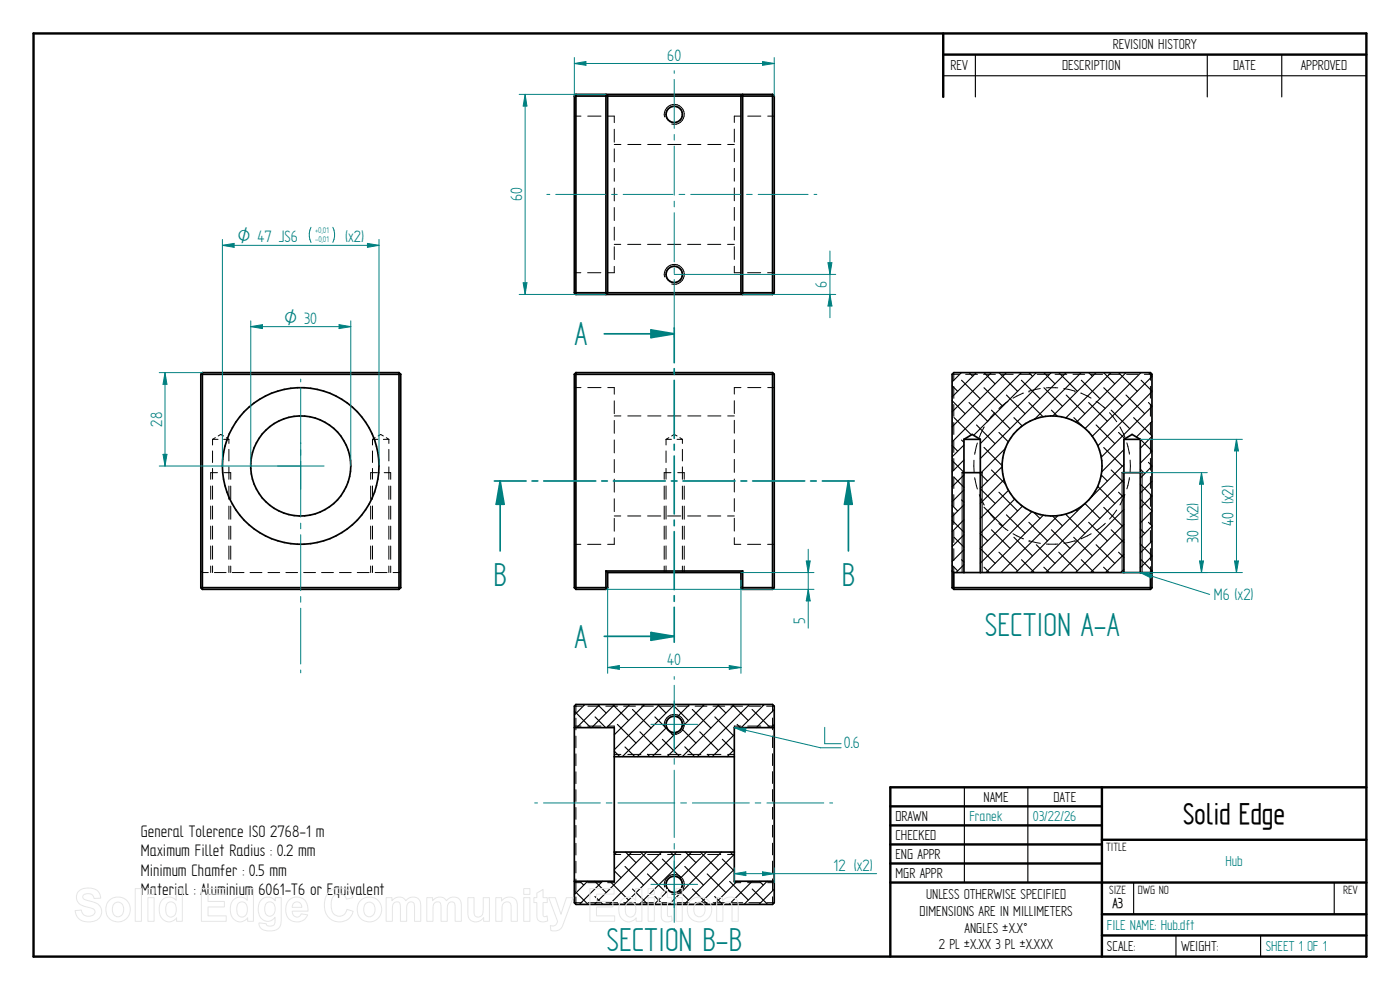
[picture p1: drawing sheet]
<svg xmlns="http://www.w3.org/2000/svg" width="420mm" height="297mm" viewBox="0 0 420 297" stroke-linecap="round" stroke-linejoin="round" font-family="sans-serif">
<g fill="none" stroke="#000" stroke-width=".72">
<path d="M10.1 10h400v277h-400zM283.1 10v19.1M283.1 16.4h127M330.7 236.2v50.8M410.1 236.2h-142.9v50.8M267.2 241.9h63.5M267.2 247.6h63.5M267.2 253.4h63.5M267.2 259.1h63.5M330.7 252h79.4M267.2 264.8h142.9M330.7 274.3h79.4"/>
<path d="M330.7 280.7h79.4"/>
</g>
<path d="M292.7 16.4v12.7M362.3 16.4v12.7M384.7 16.4v12.7M283.1 22.7h127M289.4 236.2v28.6M308.5 236.2v28.6M340.2 264.9v9.4M400.4 264.9v9.4M352.9 280.7v6.3M378.3 280.7v6.3" fill="none" stroke="#000" stroke-width=".34"/>
<g fill="none" stroke="#000" stroke-width=".3">
<path d="M172.4 116.3h2M176.4 116.3h4M182.4 116.3h2v2M222.4 116.3h-2v1.9M224.4 116.3h3.9M230.4 116.3h2M63.8 131.8h1.6M63.8 131.8v1.7M63.8 135.3v3.5M64.6 131.3l-.8 .5M65.5 130.8l.7-.5 .9 .5M67.1 131.8h1.6"/>
<path d="M67.9 131.3l.8 .5M68.7 131.8v1.3M68.7 134.8v3.5M111.8 131.8h1.6M111.8 131.8v1.7M111.8 135.3v3.5M112.6 131.3l-.8 .5M113.5 130.8l.7-.5 .9 .5M115.1 131.8h1.6M115.9 131.3l.8 .5M116.7 131.8v1.3M116.7 134.8v3.5"/>
<path d="M184.4 120.3v3.8M184.4 126.2v3.8M184.4 132v3.9M184.4 137.9v3.9M184.4 124.8h1.9M188.4 124.8h4M194.4 124.8h4M199.9 131.8v1.7M199.9 135.3v3.5M199.9 131.8h1.6M200.4 124.8h4M200.7 131.3l-.8 .5"/>
<path d="M201.6 130.8l.7-.5 .9 .5M203.2 131.8h1.6M204 131.3l.8 .5M204.8 131.8v1.3M204.8 134.8v3.5M206.4 124.8h3.9M212.4 124.8h4M218.4 124.8h2M220.4 120.2v3.9M220.4 126.1v3.9M220.4 132v3.8M220.4 137.8v3.9"/>
<path d="M63.2 145.8v4M63.2 151.8v4M63.2 157.9v3.9M63.8 145.8v4M63.8 151.8v3.9M63.8 157.8v4M63.8 140.5v3.3M65.3 141.8h-2.1v2M67.3 141.8h1.9v2M68.7 145.8v4M68.7 151.8v4M68.7 157.9v3.9"/>
<path d="M68.7 140.1v3.7M69.2 145.8v4M69.2 151.8v4M69.2 157.9v3.9M111.2 145.8v4M111.2 151.8v4M111.2 157.9v3.9M111.8 145.8v4M111.8 151.8v3.9M111.8 157.8v4M111.8 140.5v3.3M113.3 141.8h-2.1v2"/>
<path d="M115.3 141.8h2v2M116.7 145.8v4M116.7 151.8v4M116.7 157.9v3.9M116.7 140.1v3.7M117.3 145.8v4M117.3 151.8v4M117.3 157.9v3.9M184.4 143.8v3.9M184.4 149.6v3.9M184.4 155.5v3.9M184.4 154.8h1.9"/>
<path d="M188.4 154.8h3.9M194.3 154.8h4M199.3 145.8v4M199.3 151.8v4M199.3 157.9v3.9M199.9 140.5v3.3M199.9 145.8v4M199.9 151.8v3.9M199.9 157.8v4M200.4 154.8h3.9M201.4 141.8h-2.1v2M203.4 141.8h1.9v2"/>
<path d="M204.8 140.1v3.7M204.8 145.8v4M204.8 151.8v4M204.8 157.9v3.9M205.3 145.8v4M205.3 151.8v4M205.3 157.9v3.9M206.4 154.8h3.9M212.4 154.8h3.9M218.3 154.8h2.1M220.4 143.7v3.9M220.4 149.6v3.9"/>
<path d="M220.4 155.5v3.8M60.3 171.3l.1 .2M60.6 171.7l1.9 .1M63.2 163.8v4M63.2 169.8v2M63.8 163.8v4M63.8 169.8v2M64.3 171.8h3.5M68.7 163.8v4M68.7 169.8v2M69.2 163.8v4M69.2 169.8v2"/>
<path d="M69.7 171.8h3.5M75 171.8h3.6M80.4 171.8h3.5M85.8 171.8h3.5M91.1 171.8h3.6M96.5 171.8h3.6M101.9 171.8h3.5M107.2 171.8h3.6M111.2 163.8v4M111.2 169.8v2M111.8 163.8v4M111.8 169.8v2"/>
<path d="M112.6 171.8h3.6M116.7 163.8v4M116.7 169.8v2M117.3 163.8v4M117.3 169.8v2M119.9 171.6l-.2 .2h-1.7M120.3 171.3l-.2 .2M172.4 163.3h1.9M176.3 163.3h4M184.4 161.4v1.9h-2M199.3 163.8v4M199.3 169.8v2"/>
<path d="M199.9 163.8v4M199.9 169.8v2M204.8 163.8v4M204.8 169.8v2M205.3 163.8v4M205.3 169.8v2M220.4 161.3v2h1.9M224.4 163.3h3.9M230.4 163.3h2"/>
</g>
<g fill="none" stroke="#000" stroke-width=".51">
<path d="M60.3 112.3h60M60.3 112.3v64M60.7 111.8l-.4 .5M60.7 111.8h59M60.7 111.8v65M119.7 111.8v65M119.7 111.8l.6 .5M120.3 112.3v64M172.4 112.3v64M172.4 112.3h60M172.8 111.8h59M172.8 111.8l-.4 .5"/>
<path d="M172.8 111.8v65M231.8 111.8v65M231.8 111.8l.6 .5M232.4 112.3v64M60.3 176.3h60M60.3 176.3l.4 .5M60.7 176.8h59M120.3 176.3l-.6 .5M172.4 176.3h10M172.4 176.3l.4 .5M172.8 176.8h9.1M181.9 171.3l.5 .5"/>
<path d="M181.9 171.3v5.5M181.9 171.3h41M182.4 171.8v4.5M182.4 171.8h40M182.4 176.3l-.5 .5M222.4 171.8v4.5M222.4 176.3h10M222.4 176.3l.5 .5M222.9 176.8h8.9M222.9 171.3v5.5M222.9 171.3l-.5 .5M232.4 176.3l-.6 .5"/>
<circle cx="90.2" cy="139.8" r="23.5"/>
<circle cx="90.3" cy="139.8" r="15"/>
</g>
<path d="M75.3 96.3v43.5M101.8 97.4l3.5 .6-3.5 .6zM105.3 96.3v43.5" fill="none" stroke="#008080" stroke-width=".3"/>
<path d="M101.8 97.4l3.5 .6-3.5 .6z" fill="#008080"/>
<path d="M75.3 98l3.5-.6v1.2z" fill="none" stroke="#008080" stroke-width=".3"/>
<path d="M75.3 98l3.5-.6v1.2z" fill="#008080"/>
<path d="M66.7 71.8v68M93.3 68.2a5.1 5.1 0 0 0 0 4.5M99.9 68.2a5.1 5.1 0 0 1 0 4.5M110.3 73l3.4 .6-3.4 .6zM113.7 71.8v68M75.3 98h30" fill="none" stroke="#008080" stroke-width=".3"/>
<path d="M110.3 73l3.4 .6-3.4 .6z" fill="#008080"/>
<path d="M66.7 73.6l3.6-.6v1.2z" fill="none" stroke="#008080" stroke-width=".3"/>
<path d="M66.7 73.6l3.6-.6v1.2z" fill="#008080"/>
<path d="M66.7 73.6h47M83.3 139.8h14M90.2 132.8v14" fill="none" stroke="#008080" stroke-width=".3"/>
<path d="M181.3 100.2h21v8.6M202.3 110.6v1.8M202.3 114.1v17.4M202.3 133.3v1.7M202.3 136.8v17.4M202.3 156v1.7M202.3 159.5v17.4M202.3 178.7v1.7M202.3 182.2v8.7" fill="none" stroke="#008080" stroke-width=".51"/>
<path d="M195.4 99l6.9 1.2-6.9 1.1z" fill="#008080"/>
<path d="M195.4 99l6.9 1.2-6.9 1.1zM181.3 190.9h21" fill="none" stroke="#008080" stroke-width=".51"/>
<path d="M195.4 189.8l6.9 1.1-6.9 1.2z" fill="#008080"/>
<path d="M202.3 98.4v1.8M195.4 189.8l6.9 1.1-6.9 1.2zM202.3 190.9v1.8" fill="none" stroke="#008080" stroke-width=".51"/>
<g fill="none" stroke="#000" stroke-width=".34">
<path d="M285.7 115.7l1.7 1.7M288.5 111.8l-2.8 2.8M288.6 114.1l5.6 5.5M290.8 111.8l1.1 1.1M293 111.8l-7.3 7.3M295.3 116.3l5.6 5.6M295.3 111.8l3.3 3.3M297.5 111.8l-11.8 11.8M299.8 111.8l5.6 5.6M302 118.5l5.6 5.6M302 111.8l-16.3 16.3M306.5 114.1l5.6 5.5"/>
<path d="M306.5 111.8l-20.8 20.8M308.8 111.8l1.1 1.1M311 111.8l-18.8 18.8M313.3 111.8l3.3 3.3M313.3 116.3l5.5 5.6M315.5 111.8l-21.3 21.3M317.7 111.8l5.6 5.6M320 118.5l5.6 5.6M320 111.8l-25.8 25.8M324.5 111.8l-14 14M324.5 114.1l5.6 5.5M326.7 111.8l1.2 1.1"/>
<path d="M329 111.8l-13.1 13M331.2 111.8l3.3 3.3M331.2 116.3l5.6 5.6M333.4 111.8l-13.5 13.6M335.7 111.8l5.6 5.6M337.9 111.8l-14.9 14.9M337.9 118.5l5.6 5.6M342.4 111.8l-16.7 16.8M342.5 114.1l3.2 3.2M344.7 111.8l1 1.1M345.7 117.5l-16.2 16.3M345.7 113l-17.9 17.9"/>
<path d="M285.7 138.2l3.6 3.5M285.7 133.7l1.7 1.6M285.7 120.2l3.9 3.9M286.3 125.3l5.2 5.2M288.6 132l.7 .7M289.3 138l-3.6 3.6M289.3 133.5l-3.6 3.6M290.8 120.8l5.6 5.6M293.1 127.5l5.5 5.6M295.3 134.2l5.5 5.5M297.5 123.1l5.6 5.6M299.8 129.8l2.8 2.8"/>
<path d="M300.8 140l-6.6 6.6M301.7 134.6l-7.5 7.5M304.3 125.3l2.5 2.5M308.8 120.8l4.2 4.3M315.5 123.1l1.9 1.8M322.3 125.3l2.7 2.7M326.7 120.8l5.6 5.6M327.6 130.6l.3 .3M329 127.5l5.5 5.6M331.2 134.3l5.6 5.6M333.5 123.1l5.6 5.6M335.7 129.8l1.9 1.8"/>
<path d="M337.3 134.9l-6.6 6.7M337.3 139.4l-10.2 10.2M340.2 125.3l5.5 5.5M342.5 132l3.2 3.3M344.7 138.7l1 1.1M344.7 120.8l1 1M345.7 126.4l-4.6 4.7M345.7 122l-15.2 15.2M345.7 130.9l-3.5 3.6M345.7 135.4l-3.5 3.6M345.7 139.9l-3.5 3.6M285.7 156.1l3.6 3.6"/>
<path d="M285.7 151.6l1.7 1.7M286.3 143.2l3 3M288.6 150l.7 .7M289.3 142.5l-3.6 3.6M289.3 147l-3.6 3.5M289.3 151.5l-3.6 3.5M289.3 156l-3.6 3.5M294.2 146.6l4.5 4.4M294.2 142.2l2.2 2.1M295.3 152.2l5.6 5.6M297.5 159l5.6 5.5M297.5 141l4.2 4.2"/>
<path d="M299.8 147.7l5.6 5.6M301.3 143.9l-7.1 7.1M302 154.5l5.6 5.5M302.7 147.1l-8.5 8.4M304.5 149.7l-10.3 10.3M306.9 151.8l-12.7 12.7M308.8 156.7l5.6 5.6M309.7 153.5l-15.5 15.5M310.3 153.8l1.8 1.8M313.1 154.6l-17.2 17.2M315.5 159l5.6 5.5M315.8 154.8l3 3"/>
<path d="M317.5 154.7l-17.1 17.1M320 154.5l5.6 5.5M323 153l.3 .3M325.4 151.2l-20.5 20.6M325.6 151.1l4.5 4.5M326.7 156.7l5.6 5.6M327.8 148.8h.1M329.4 145.9l5.1 5.1M330.5 142.5l1.8 1.8M331.2 152.2l5.6 5.6M333.5 141l3.8 3.8M333.5 159l3.8 3.8"/>
<path d="M335.7 147.7l1.6 1.6M337.3 148.4l-23.5 23.4M337.3 157.4l-14.5 14.4M337.3 143.9l-27.9 27.9M337.3 152.9l-19 18.9M342.2 145.2l3.5 3.6M342.2 140.8l1.3 1.3M342.2 158.7l1.3 1.3M342.5 150l3.2 3.3M344.7 156.7l1 1.1M345.7 144.4l-3.5 3.6M345.7 148.9l-3.5 3.5"/>
<path d="M345.7 153.4l-3.5 3.5M345.7 157.9l-3.5 3.5M285.7 169.6l1.7 1.7M286.3 161.2l3 3M288.6 167.9l.7 .8M289.3 164.9l-3.6 3.6M289.3 169.4l-2.4 2.4M289.3 160.4l-3.6 3.6M294.2 164.6l4.5 4.4M294.2 160.1l2.2 2.2M295.3 170.2l1.6 1.6M299.8 165.7l5.6 5.6"/>
<path d="M304.3 161.2l5.6 5.6M306.6 167.9l3.8 3.9M311 163.4l5.6 5.6M313.3 170.2l1.6 1.6M317.7 165.7l5.6 5.6M322.2 161.2l5.6 5.6M324.5 167.9l3.9 3.9M329 163.4l5.5 5.6M331.2 170.2l1.7 1.6M335.7 165.7l1.6 1.6M337.3 170.8l-1 1M337.3 166.3l-5.5 5.5"/>
<path d="M337.3 161.8l-10 10M342.2 163.2l3.5 3.6M342.5 167.9l3.2 3.3M345.7 162.3l-3.5 3.6M345.7 166.9l-3.5 3.5"/>
</g>
<g fill="none" stroke="#000" stroke-width=".51">
<path d="M289.3 131.8h4.9M289.3 131.8v40M294.2 131.8v40M294.2 131.8l-2.4-1.5-2.5 1.5M337.3 131.8h4.9M337.3 131.8v40M342.2 131.8v40M342.2 131.8l-2.4-1.5-2.5 1.5M288.7 141.8h6.1M336.8 141.8h6M285.7 176.3h60M285.7 176.3l.5 .5"/>
<path d="M285.7 171.3l.5 .5M286.2 176.8h59.1M286.2 171.8v5M286.2 171.8h59.1M345.3 171.8v5M345.7 176.3l-.4 .5M345.7 176.3v-64l-.4-.5h-59.1l-.5 .5v64M345.7 171.3l-.4 .5"/>
<circle cx="315.7" cy="139.8" r="15"/>
</g>
<g fill="none" stroke="#000" stroke-width=".3">
<path d="M285.7 112.3h.2M286.2 116v3.5M286.2 111.8v.1M286.2 112.1v2M288 112.3h-1.9M289.8 112.3h3.6M295.2 112.3h3.5M300.6 112.3h3.5M305.9 112.3h3.5M307.1 117.9l-3.1 1.6M308.8 117.3h.1M311.3 112.3h3.5"/>
<path d="M312.2 116.6l-3.3 .7M314 116.4h3.4M316.6 112.3h3.6M319.3 116.6l3.3 .7M322 112.3h3.5M322.6 117.3h.1M324.3 117.9l3.1 1.6M327.4 112.3h3.5M332.7 112.3h3.6M338.1 112.3h3.5M343.4 112.3h2M345.3 111.8v.1"/>
<path d="M345.3 112.1v2M345.3 115.9v3.6M345.6 112.3h.1M286.2 121.4v3.5M286.2 126.8v3.5M286.2 132.2v3.6M286.2 137.6v3.5M292.3 138.1v3.5M293.3 132.9l-.8 3.4M295.4 128.1l-1.5 3.1M298.5 123.9l-2.2 2.7M302.5 120.4l-2.7 2.2"/>
<path d="M329 120.4l2.7 2.2M333 123.8l2.1 2.7M336.1 128.1l1.5 3.1M338.2 132.9l.8 3.4M339.2 138v3.5M345.3 121.3v3.6M345.3 126.7v3.6M345.3 132.1v3.6M345.3 137.5v3.6M286.2 143v3.6M286.2 148.4v3.6M286.2 153.8v3.6"/>
<path d="M286.2 159.2v3.6M288.7 141.8v30M292.5 143.3l.8 3.4M293.9 148.4l1.5 3.2M294.8 141.8v30M296.4 153.1l2.1 2.7M299.8 157.1l2.7 2.1M331.7 157l-2.7 2.2M335.1 153l-2.1 2.7M336.8 141.8v30M337.6 148.4l-1.5 3.1M339 143.3l-.8 3.4"/>
<path d="M342.8 141.8v30M345.3 143v3.5M345.3 148.4v3.5M345.3 153.8v3.6M345.3 159.2v3.5M286.2 164.6v3.6M286.2 170.1v1.7M304 160.1l3.2 1.6M308.9 162.3h.1M308.9 162.3l3.3 .7M314 163.2h3.5M322.6 162.3l-3.3 .7"/>
<path d="M322.7 162.3h.1M327.5 160.1l-3.1 1.6M345.3 164.6v3.5M345.3 170v1.8"/>
</g>
<path d="M336.8 141.8h25.5M336.8 171.8h25.5M360 168.3h1.2l-.6 3.5z" fill="none" stroke="#008080" stroke-width=".3"/>
<path d="M360 168.3h1.2l-.6 3.5z" fill="#008080"/>
<path d="M360.6 141.8l.6 3.5h-1.2z" fill="none" stroke="#008080" stroke-width=".3"/>
<path d="M360.6 141.8l.6 3.5h-1.2z" fill="#008080"/>
<path d="M360.6 141.8v30" fill="none" stroke="#008080" stroke-width=".3"/>
<g fill="none" stroke="#000" stroke-width=".3">
<path d="M172.4 34.8h2M176.4 34.8h4M182.4 34.8h2v2M184.4 38.8v3.9M199.5 35.1a2.99 2.99 0 0 1 2.6-3.7 2.99 2.99 0 0 1 3.2 3.2 2.99 2.99 0 0 1-3.7 2.6M220.4 38.7v3.9M222.4 34.8h-2v1.9M224.4 34.8h3.9M230.4 34.8h2M184.4 44.7v3.9M184.4 50.5v3.9M184.4 56.4v3.9"/>
<path d="M184.4 43.3h1.9M188.4 43.3h4M194.4 43.3h4M200.4 43.3h4M206.4 43.3h3.9M212.4 43.3h4M218.4 43.3h2M220.4 44.6v3.9M220.4 50.5v3.9M220.4 56.4v3.8M184.4 62.3v3.9M184.4 68.2v3.9"/>
<path d="M184.4 74v3.9M184.4 79.9v1.9h-2M184.4 73.3h1.9M188.4 73.3h3.9M194.3 73.3h4M200.4 73.3h3.9M206.4 73.3h3.9M212.4 73.3h3.9M218.3 73.3h2.1M220.4 62.2v3.9M220.4 68.1v3.9M220.4 74v3.9"/>
<path d="M220.4 79.9v1.9h1.9M172.4 81.8h1.9M176.3 81.8h4M199.5 83.1a2.99 2.99 0 0 1 2.6-3.7 2.99 2.99 0 0 1 3.2 3.2 2.99 2.99 0 0 1-3.7 2.6M224.4 81.8h3.9M230.4 81.8h2"/>
</g>
<g fill="none" stroke="#000" stroke-width=".51">
<path d="M172.4 28.8v59M172.4 28.8h60M172.8 28.3h59M172.8 28.3v60M172.8 28.3l-.4 .5M181.9 28.3l.5 .5v59l-.5 .5zM222.9 28.3v60l-.5-.5v-59zM231.8 28.3v60M231.8 28.3l.6 .5M232.4 28.8v59M172.4 87.8h60M172.4 87.8l.4 .5"/>
<path d="M172.8 88.3h59M232.4 87.8l-.6 .5"/>
<circle cx="202.3" cy="34.3" r="2.45"/>
<circle cx="202.3" cy="82.3" r="2.45"/>
</g>
<path d="M157.9 144.3h-7.8v21M159.7 144.3h1.7M163.2 144.3h15.6M180.6 144.3h1.7M184.1 144.3h15.6M201.5 144.3h1.7M205 144.3h15.6M222.4 144.3h1.7M225.9 144.3h15.6M243.3 144.3h1.7M246.8 144.3h7.8" fill="none" stroke="#008080" stroke-width=".51"/>
<path d="M150.1 144.3l1.2 7h-2.4z" fill="#008080"/>
<path d="M150.1 144.3l1.2 7h-2.4zM254.6 144.3v21" fill="none" stroke="#008080" stroke-width=".51"/>
<path d="M254.6 144.3l1.2 7h-2.4z" fill="#008080"/>
<path d="M148.4 144.3h1.7M254.6 144.3l1.2 7h-2.4zM254.6 144.3h1.8" fill="none" stroke="#008080" stroke-width=".51"/>
<g fill="none" stroke="#000" stroke-width=".34">
<path d="M172.4 213.4l4.9 4.9M174.8 211.4l.4 .3M175.5 211.4l-3.1 3.1M178.6 215.1l3.2 3.2M179.3 211.4l2.6 2.5M180 211.4l-6.9 6.9M183.8 211.4l4.8 4.8M184.5 211.4l-6.9 6.9M185.3 217.3l5.6 5.6M189 211.4l-6.9 6.9M189.8 212.9l5.6 5.5M192.1 219.6l5.5 5.6"/>
<path d="M192.8 211.4l.4 .3M193.5 211.4l-9.1 9.1M196.5 215.1l5.6 5.6M197.3 211.4l2.5 2.5M198 211.4l-13.6 13.6M200.1 218.2l-8.8 8.8M201.8 211.4l4.8 4.8M202.5 211.4l-15.7 15.6M203.1 219.7l-7.4 7.3M204.5 218.6l4.4 4.3M207 211.4l-3.8 3.7M207.8 212.9l5.5 5.5"/>
<path d="M210 219.6l5.6 5.6M210.8 211.4l.3 .3M211.4 211.4l-6.7 6.7M214.5 215.1l5.6 5.6M215.3 211.4l2.5 2.5M215.9 211.4l-15.7 15.6M219.7 211.4l4.9 4.8M220.4 211.4l-15.6 15.6M221.2 217.3l1 1M224.9 211.4l-15.7 15.6M225.7 212.9l5.5 5.4M228.7 211.4l.4 .3"/>
<path d="M229.4 211.4l-6.9 6.9M232.4 217.4l-.9 .9M232.4 212.9l-5.4 5.4M184.4 225.4l1.6 1.6M187.6 224.1l2.9 2.9M194.3 226.3l.7 .7M198.8 221.8l5.2 5.2M205.5 224.1l3 2.9M212.2 226.3l.8 .7M216.8 221.8l3.6 3.6M220.4 220.4l-6.7 6.6M220.4 224.9l-2.2 2.1"/>
<path d="M185.1 255.7l-.7 .7M187.6 260l5.5 5.6M187.7 255.7l3.2 3.1M189.6 255.7l-5.2 5.2M192.2 255.7l5.4 5.4M194.1 255.7l-15.7 15.7M198.6 255.7l-15.7 15.7M198.8 257.8l5.6 5.6M201.2 255.7l.9 .9M203.1 255.7l-15.7 15.7M205.5 260l5.6 5.6M205.7 255.7l3.2 3.1"/>
<path d="M207.5 255.7l-15.7 15.7M210.2 255.7l5.4 5.4M212 255.7l-7.9 7.9M216.5 255.7l-15.7 15.7M216.8 257.8l3.6 3.6M219.1 255.7l1 .9M220.4 256.3l-15.1 15.1M172.4 267.3l4.1 4.1M174 264.4l1.2 1.2M176.3 264.4l-3.9 4M178.5 264.4l3.4 3.4M178.6 269l2.4 2.4"/>
<path d="M180.8 264.4l-6.9 7M183.1 264.5l5.5 5.5M184.4 261.3l2 2.1M185.3 271.2l.2 .2M189.8 266.7l4.6 4.7M194.3 262.2l5.6 5.6M196.5 269l2.4 2.4M200.6 267.1l-4.3 4.3M203.3 271.2l.1 .2M203.8 267.3l2.8 2.7M207.8 266.7l4.6 4.7M212.2 262.2l5.6 5.6"/>
<path d="M214.5 269l2.4 2.4M219 264.5l5.6 5.5M220.4 260.8l-10.6 10.6M221.2 271.2l.1 .2M221.2 264.4l-6.9 7M225.8 266.7l4.6 4.7M225.8 264.4l-7 7M227.9 264.4l1.2 1.2M230.2 264.4l-6.9 7M232.4 266.8l-4.6 4.6"/>
</g>
<g fill="none" stroke="#000" stroke-width=".51">
<path d="M172.4 218.3h12v46.1h-12M172.8 211.4h59l.6 .5v58.9l-.6 .6h-59l-.4-.6v-58.9zM232.4 218.3h-12v46.1h12M184.4 227h36M184.4 255.7h36"/>
<circle cx="202.3" cy="217.4" r="2.46"/>
<circle cx="202.3" cy="265.4" r="2.46"/>
</g>
<g fill="none" stroke="#000" stroke-width=".3">
<path d="M172.4 217.8h2M172.4 211.9h.1M172.7 211.9h1.9M172.8 215.5v3.5M172.8 211.4v.1M172.8 211.7v2M176.4 217.8h4M176.4 211.9h3.5M181.8 211.9h3.5M182.4 217.8l2 .2M184.4 218.1v.2M187.1 211.9h3.6"/>
<path d="M192.5 211.9h3.6M197.9 211.9h3.5M199.5 218.1a3 3 0 0 1 2.6-3.7 3 3 0 0 1 3.2 3.2 3 3 0 0 1-3.7 2.7M203.2 211.9h3.6M208.6 211.9h3.6M214 211.9h3.5M219.4 211.9h3.5M220.4 218.2v.1M222.4 217.8h-2v.2M224.4 217.8h3.9M224.7 211.9h3.6M230.4 217.8h2"/>
<path d="M231.8 211.4v.1M231.8 211.7v1.9M231.8 215.4v3.5M232 211.9h-1.9M232.2 211.9h.2M172.8 220.9v3.5M172.8 226.2v3.5M172.8 231.6v3.5M172.8 236.9v3.6M184.4 226.4h1.9M188.4 226.4h4M194.4 226.4h4"/>
<path d="M200.4 226.4h4M206.4 226.4h3.9M212.4 226.4h4M218.4 226.4h2M231.8 220.8v3.5M231.8 226.1v3.6M231.8 231.5v3.6M231.8 236.9v3.5M172.8 242.3v3.5M172.8 247.7v3.5M172.8 253v3.5M172.8 258.4v3.5"/>
<path d="M184.4 256.4h1.9M188.4 256.4h3.9M194.3 256.4h4M200.4 256.4h3.9M206.4 256.4h3.9M212.4 256.4h3.9M218.3 256.4h2.1M231.8 242.2v3.6M231.8 247.6v3.6M231.8 253v3.5M231.8 258.4v3.5M172.4 270.8h.1"/>
<path d="M172.4 264.8h1.9M172.7 270.8h2M172.8 271.2v.2M172.8 263.7v3.6M172.8 269.1v1.9M176.3 264.8h4M176.5 270.8h3.5M181.9 270.8h3.5M184.4 264.4v.1M184.4 264.7l-2 .1M187.2 270.8h3.5M192.6 270.8h3.5"/>
<path d="M197.9 270.8h3.6M199.5 266.1a3 3 0 0 1 2.6-3.7 3 3 0 0 1 3.2 3.2 3 3 0 0 1-3.7 2.7M203.3 270.8h3.5M208.6 270.8h3.6M214 270.8h3.5M219.4 270.8h3.5M220.4 264.4v.2M220.4 264.8h1.9M224.4 264.8h3.9M224.7 270.8h3.6M230.4 264.8h2M231.8 263.7v3.6"/>
<path d="M231.8 269.1v1.9M231.8 271.2v.2M232 270.8h-1.9M232.2 270.8h.2"/>
</g>
<path d="M182.4 176.3v25.7M222.4 174.1v27.9M182.4 200.3l3.5-.6v1.1z" fill="none" stroke="#008080" stroke-width=".3"/>
<path d="M182.4 200.3l3.5-.6v1.1z" fill="#008080"/>
<path d="M218.9 199.7l3.5 .6-3.5 .5z" fill="none" stroke="#008080" stroke-width=".3"/>
<path d="M218.9 199.7l3.5 .6-3.5 .5z" fill="#008080"/>
<path d="M182.4 200.3h40M220.4 260.4v4.4M220.4 262.1l3.4-.5v1.1zM232.4 260.4v4.4" fill="none" stroke="#008080" stroke-width=".3"/>
<path d="M220.4 262.1l3.4-.5v1.1z" fill="#008080"/>
<path d="M228.8 261.6l3.6 .5-3.6 .6z" fill="none" stroke="#008080" stroke-width=".3"/>
<path d="M228.8 261.6l3.6 .5-3.6 .6z" fill="#008080"/>
<path d="M155.8 28.3h26.1M157.6 28.3l.5 3.5h-1.1zM155.8 88.3h26.1M220.4 262.1h42.7" fill="none" stroke="#008080" stroke-width=".3"/>
<path d="M157.6 28.3l.5 3.5h-1.1z" fill="#008080"/>
<path d="M157 84.8h1.1l-.5 3.5z" fill="none" stroke="#008080" stroke-width=".3"/>
<path d="M157 84.8h1.1l-.5 3.5z" fill="#008080"/>
<path d="M172.4 19l3.4-.5v1.1zM172.4 17.3v11.5M232.4 17.3v11.5M157.6 28.3v60" fill="none" stroke="#008080" stroke-width=".3"/>
<path d="M172.4 19l3.4-.5v1.1z" fill="#008080"/>
<path d="M228.8 18.5l3.6 .5-3.6 .6z" fill="none" stroke="#008080" stroke-width=".3"/>
<path d="M228.8 18.5l3.6 .5-3.6 .6z" fill="#008080"/>
<path d="M172.4 19h60M202.3 82.3h48.5M222.9 88.3h27.9M249.1 88.3l.6 3.5h-1.2z" fill="none" stroke="#008080" stroke-width=".3"/>
<path d="M249.1 88.3l.6 3.5h-1.2z" fill="#008080"/>
<path d="M248.5 78.8h1.2l-.6 3.5z" fill="none" stroke="#008080" stroke-width=".3"/>
<path d="M248.5 78.8h1.2l-.6 3.5z" fill="#008080"/>
<g fill="none" stroke="#008080" stroke-width=".3">
<path d="M164.1 58.3h.9M166.8 58.3h14.9M183.5 58.3h1.7M187 58.3h15M203.8 58.3h1.7M207.3 58.3h14.9M224.1 58.3h1.7M227.5 58.3h15M244.3 58.3h.8M249.1 75.3v20M47.8 111.8h12.9M49.5 111.8l.6 3.5h-1.2z"/>
<path d="M90.2 113.7v.9M90.2 116.4v16.7M47.8 139.8h42.4M90.2 134.9v1.7M90.2 138.4v16.8M90.2 157v1.7M90.2 160.4v16.8M90.2 179v1.7M90.2 182.5v16.7M90.2 201v.9"/>
</g>
<path d="M49.5 111.8l.6 3.5h-1.2z" fill="#008080"/>
<path d="M48.9 136.3h1.2l-.6 3.5z" fill="none" stroke="#008080" stroke-width=".3"/>
<path d="M48.9 136.3h1.2l-.6 3.5z" fill="#008080"/>
<path d="M49.5 111.8v28M342.2 171.8l20.8 6.6" fill="none" stroke="#008080" stroke-width=".3"/>
<path d="M342.2 171.8l3.5 .5-.3 1.1z" fill="#008080"/>
<path d="M342.2 131.8h30.7M371.1 131.8l.6 3.5h-1.2zM337.3 171.8h35.6M342.2 171.8l3.5 .5-.3 1.1z" fill="none" stroke="#008080" stroke-width=".3"/>
<path d="M371.1 131.8l.6 3.5h-1.2z" fill="#008080"/>
<path d="M370.5 168.3h1.2l-.6 3.5z" fill="none" stroke="#008080" stroke-width=".3"/>
<path d="M370.5 168.3h1.2l-.6 3.5z" fill="#008080"/>
<path d="M371.1 131.8v40M181.9 176.8h62.4M222.4 171.8h21.9M242.6 176.8l.6 3.5h-1.2z" fill="none" stroke="#008080" stroke-width=".3"/>
<path d="M242.6 176.8l.6 3.5h-1.2z" fill="#008080"/>
<path d="M242 168.3h1.2l-.6 3.5z" fill="none" stroke="#008080" stroke-width=".3"/>
<path d="M242 168.3h1.2l-.6 3.5z" fill="#008080"/>
<path d="M242.6 164.8v23.7M202.3 203v.8M202.3 205.6v20.2M220.4 218.3l25.9 6.1M202.3 227.6v1.7M202.3 231.1v20.2M202.3 253.1v1.7M202.3 256.6v20.1M202.3 278.6v.8" fill="none" stroke="#008080" stroke-width=".3"/>
<path d="M220.4 218.3l3.5 .2-.3 1.2z" fill="#008080"/>
<g fill="none" stroke="#008080" stroke-width=".3">
<path d="M202.3 21.2v.8M202.3 23.8v14.7M202.3 40.3v1.7M202.3 43.8v14.7M202.3 60.4v1.7M202.3 63.8v14.8M202.3 80.3v1.8M202.3 83.9v14.7M202.3 100.4v.9M195.4 217.3h14M202.3 210.4v14M220.4 218.3l3.5 .2-.3 1.2z"/>
<path d="M247.5 218.2v4.9h4.9M246.3 224.4h6.1M160.5 240.9h.8M163.1 240.9h17.1M181.9 240.9h1.8M185.5 240.9h17M202.3 258.4v14M204.3 240.9h1.7M207.8 240.9h17.1M226.6 240.9h1.7M230.2 240.9h17M249 240.9h.9"/>
<path d="M195.4 265.3h14"/>
</g>
<g fill="none" stroke="#e6e6e6" stroke-width=".3">
<path d="M23.6 267.5a4.7 4.7 0 0 1 6 .1l.4 .9 .2 1-2 .1a1.82 1.82 0 0 0-1.5-1.5 1.82 1.82 0 0 0-1.9 1l.1 .2a3 3 0 0 0 2.6 1.2 3 3 0 0 1 2.8 1.9 3 3 0 0 1-.8 3.4 4.9 4.9 0 0 1-6.3-.7l-.6-1.9 1.8-.2a2.14 2.14 0 0 0 1.9 1.9 2.14 2.14 0 0 0 2.2-1.3 1.42 1.42 0 0 0-1.5-1.2 5.4 5.4 0 0 1-3.7-1.9 2.71 2.71 0 0 1 .3-3zM34.2 271.2a1.72 1.72 0 0 1 2.1-.3 1.72 1.72 0 0 1 .8 1.9 1.75 1.75 0 0 1-1.7 2.3 1.75 1.75 0 0 1-1.7-2.2l.2-1.1zM40.6 266.6h1.8v9.8h-1.8zM44.4 266.6h1.9v1.8h-1.9zM44.4 269.3h1.9v7.1h-1.9zM48.6 270.1a2.83 2.83 0 0 1 4.3 0v-3.5h1.8v9.8h-1.7v-1a2.86 2.86 0 0 1-3.4 1 2.86 2.86 0 0 1-1.8-3l.2-2.2zM50.2 271.1a1.59 1.59 0 0 1 1.8-.3 1.59 1.59 0 0 1 .9 1.6 1.99 1.99 0 0 1-2 2.7 2.83 2.83 0 0 1-.7-4zM60.4 266.6h7.3v1.7h-5.3v2.2h4.9v1.6h-4.9v2.7h5.5v1.6h-7.5zM70 270.1a2.83 2.83 0 0 1 4.2 0v-3.5h1.9v9.8h-1.8v-1a2.86 2.86 0 0 1-3.3 1 2.86 2.86 0 0 1-1.9-3l.2-2.2zM71.5 271.1a1.59 1.59 0 0 1 1.9-.3 1.59 1.59 0 0 1 .8 1.6 1.99 1.99 0 0 1-2 2.7 2.83 2.83 0 0 1-.7-4zM78.3 270.1a2.73 2.73 0 0 1 4.3 .2v-1h1.8v6.4a2.95 2.95 0 0 1-3.4 3.6 2.59 2.59 0 0 1-3.3-2.2l.1-.2 2.1 .3a1.41 1.41 0 0 0 2.3 .3l.3-.9v-1.4a2.76 2.76 0 0 1-3.2 1 2.76 2.76 0 0 1-1.8-2.8l.2-2.2zM79.9 271.1a1.63 1.63 0 0 1 2-.2 1.63 1.63 0 0 1 .7 1.9 1.6 1.6 0 0 1-.9 1.9 1.6 1.6 0 0 1-2-.6l-.2-1.9z"/>
<path d="M86.7 270.1a3.3 3.3 0 0 1 3.8-.7 3.3 3.3 0 0 1 1.9 3.3v.7h-4.7a1.39 1.39 0 0 0 .9 1.7 1.39 1.39 0 0 0 1.8-.9l1.9 .3a3.4 3.4 0 0 1-4.2 1.9 3.4 3.4 0 0 1-2.3-4l.4-1.5zM88.1 271a1.45 1.45 0 0 1 1.7-.3 1.45 1.45 0 0 1 .8 1.5h-2.9zM98.6 267.8a4.3 4.3 0 0 1 7.3 1.5l-1.9 .5a2.33 2.33 0 0 0-2.8-1.6 2.33 2.33 0 0 0-1.8 2.6 3.3 3.3 0 0 0 1.6 4 2.3 2.3 0 0 0 3.1-2l1.9 .6a4.4 4.4 0 0 1-5.2 3.1 4.4 4.4 0 0 1-3.4-4.9l.2-1.9zM109.6 271.2a1.72 1.72 0 0 1 2.1-.3 1.72 1.72 0 0 1 .9 1.9 1.75 1.75 0 0 1-1.7 2.3 1.75 1.75 0 0 1-1.7-2.2l.1-1.1zM115.9 269.3h1.7v1a2.48 2.48 0 0 1 4.2 0 2.43 2.43 0 0 1 2.9-1.1 2.43 2.43 0 0 1 1.6 2.7v4.5h-1.9v-4.1a1.19 1.19 0 0 0-.2-1.3 1.19 1.19 0 0 0-1.3-.3 2.07 2.07 0 0 0-.9 2.3v3.4h-1.8v-3.9a1.5 1.5 0 0 0-.8-1.9 1.47 1.47 0 0 0-1.6 1.9v3.9h-1.9zM128.1 269.3h1.7v1a2.48 2.48 0 0 1 4.2 0 2.43 2.43 0 0 1 2.9-1.1 2.43 2.43 0 0 1 1.6 2.7v4.5h-1.9v-4.1a1.19 1.19 0 0 0-.2-1.3 1.19 1.19 0 0 0-1.3-.3 2.07 2.07 0 0 0-.9 2.3v3.4h-1.8v-3.9a1.5 1.5 0 0 0-.8-1.9 1.47 1.47 0 0 0-1.6 1.9v3.9h-1.9zM140.4 269.3h1.9v3.3a2.2 2.2 0 0 0 .7 2.5 1.69 1.69 0 0 0 1.7-.5 1.69 1.69 0 0 0 .3-1.7v-3.6h1.9v7.1h-1.8v-1.1a2.53 2.53 0 0 1-3 1.2 2.53 2.53 0 0 1-1.7-2.7zM148.8 269.3h1.7v1a2.55 2.55 0 0 1 3.1-1.1 2.55 2.55 0 0 1 1.7 2.8v4.4h-1.9v-3.6a1.65 1.65 0 0 0-.9-2.2 1.61 1.61 0 0 0-1.8 2v3.8h-1.9zM157.2 266.6h1.8v1.8h-1.8zM157.2 269.3h1.8v7.1h-1.8zM161.1 268l1.9-1.1v2.4h1.2v1.5h-1.2v3.3a.73 .73 0 0 0 .2 .9 .73 .73 0 0 0 1-.2l.2 1.5a2.08 2.08 0 0 1-3.2-1l-.1-4.5h-.9v-1.5h.9zM164.7 269.3h2l1.6 5 1.7-5h2l-3 8.1a2.7 2.7 0 0 1-3.7 1.8l-.1-1.5a1.5 1.5 0 0 0 2.1-1.3z"/>
<path d="M177 266.6h7.3v1.7h-5.3v2.2h4.9v1.6h-4.9v2.7h5.5v1.6h-7.5zM186.6 270.1a2.83 2.83 0 0 1 4.2 0v-3.5h1.8v9.8h-1.7v-1a2.86 2.86 0 0 1-3.3 1 2.86 2.86 0 0 1-1.9-3l.2-2.2zM188.1 271.1a1.59 1.59 0 0 1 1.8-.3 1.59 1.59 0 0 1 .9 1.6 1.99 1.99 0 0 1-2 2.7 2.83 2.83 0 0 1-.7-4zM194.5 266.6h1.9v1.8h-1.9zM194.5 269.3h1.9v7.1h-1.9zM198.4 268l1.9-1.1v2.4h1.3v1.5h-1.3v3.3a.73 .73 0 0 0 .3 .9 .73 .73 0 0 0 .9-.2l.2 1.5a2.08 2.08 0 0 1-3.2-1l-.1-4.5h-.8v-1.5h.8zM202.9 266.6h1.9v1.8h-1.9zM202.9 269.3h1.9v7.1h-1.9zM208.7 271.2a1.72 1.72 0 0 1 2.1-.3 1.72 1.72 0 0 1 .8 1.9 1.75 1.75 0 0 1-1.7 2.3 1.75 1.75 0 0 1-1.7-2.2l.2-1.1zM215.1 269.3h1.7v1a2.55 2.55 0 0 1 3.1-1.1 2.55 2.55 0 0 1 1.7 2.8v4.4h-1.9v-3.6a1.65 1.65 0 0 0-.9-2.2 1.61 1.61 0 0 0-1.8 2l-.1 3.8h-1.8z"/>
<circle cx="35.5" cy="272.9" r="3.7"/>
<circle cx="110.9" cy="272.9" r="3.7"/>
<circle cx="210" cy="272.9" r="3.7"/>
</g>
<g font-size="11.3" fill="#008080">
<text x="172.5" y="103.6">A</text>
<text x="148.1" y="175.8">B</text>
<text x="252.6" y="175.8">B</text>
<text x="295.6" y="190.8">SECTION A-A</text>
<text x="172.5" y="194.4">A</text>
<text x="182" y="285.4">SECTION B-B</text>
</g>
<text font-size="10.1" x="355.1" y="247.2">Solid Edge</text>
<g font-size="5.7">
<text x="42.2" y="251.2">General Tolerence ISO 2768-1 m</text>
<text x="42.2" y="257">Maximum Fillet Radius : 0.2 mm</text>
<text x="42.2" y="262.7">Minimum Chamfer : 0.5 mm</text>
<text x="42.2" y="268.5">Material : Aluminium 6061-T6 or Equivalent</text>
</g>
<g font-size="5.6" fill="#008080">
<text x="200.3" y="18.2">60</text>
<text x="156.7" y="60.5" transform="rotate(-90 156.7 60.5)">60</text>
<text x="103.6" y="72.7">(x2)</text>
<text x="248.2" y="86.4" transform="rotate(-90 248.2 86.4)">6</text>
<text x="48.6" y="128" transform="rotate(-90 48.6 128)">28</text>
<text x="370.2" y="157.9" transform="rotate(-90 370.2 157.9)">40 (x2)</text>
<text x="359.7" y="162.8" transform="rotate(-90 359.7 162.8)">30 (x2)</text>
<text x="364.3" y="180.1">M6 (x2)</text>
<text x="241.7" y="187.2" transform="rotate(-90 241.7 187.2)">5</text>
<text x="200.3" y="199.4">40</text>
<text x="253.3" y="224.4">0.6</text>
<text x="250.2" y="261.3">12 (x2)</text>
</g>
<g font-size="5.4" fill="#008080">
<text x="71.3" y="72.7">O 47 JS6</text>
<text x="85.3" y="97.2">O 30</text>
</g>
<g font-size="4.9">
<text x="334" y="14.6">REVISION HISTORY</text>
<text x="285.3" y="21">REV</text>
<text x="318.8" y="21">DESCRIPTION</text>
<text x="370.1" y="21">DATE</text>
<text x="390.4" y="21">APPROVED</text>
<text x="295.2" y="240.5">NAME</text>
<text x="316.1" y="240.5">DATE</text>
<text x="268.7" y="246.3">DRAWN</text>
<text x="268.7" y="252">CHECKED</text>
<text x="268.7" y="257.7">ENG APPR</text>
<text x="268.7" y="263.4">MGR APPR</text>
<text x="277.9" y="269.9">UNLESS OTHERWISE SPECIFIED</text>
<text x="276" y="274.9">DIMENSIONS ARE IN MILLIMETERS</text>
<text x="289.5" y="279.9">ANGLES ±X.X°</text>
<text x="281.8" y="284.8">2 PL ±X.XX 3 PL ±X.XXX</text>
<text x="332.2" y="285.3">SCALE:</text>
<text x="354.4" y="285.3">WEIGHT:</text>
</g>
<g font-size="4.9" fill="#008080">
<text x="290.9" y="246.3">Franek</text>
<text x="310" y="246.3">03/22/26</text>
<text x="367.8" y="259.9">Hub</text>
<text x="332.2" y="279">FILE NAME: Hub.dft</text>
<text x="379.8" y="285.4">SHEET 1 OF 1</text>
</g>
<text font-size="4.8" x="333.8" y="272.3">A3</text>
<g font-size="4.1">
<text x="332" y="255.3">TITLE</text>
<text x="332.9" y="268.1">SIZE</text>
<text x="341.5" y="268.1">DWG NO</text>
<text x="403.1" y="268.1">REV</text>
</g>
<g font-size="2.8" fill="#008080">
<text x="94.6" y="69.9">+0,01</text>
<text x="94.6" y="72.7">-0,01</text>
</g>
</svg>
